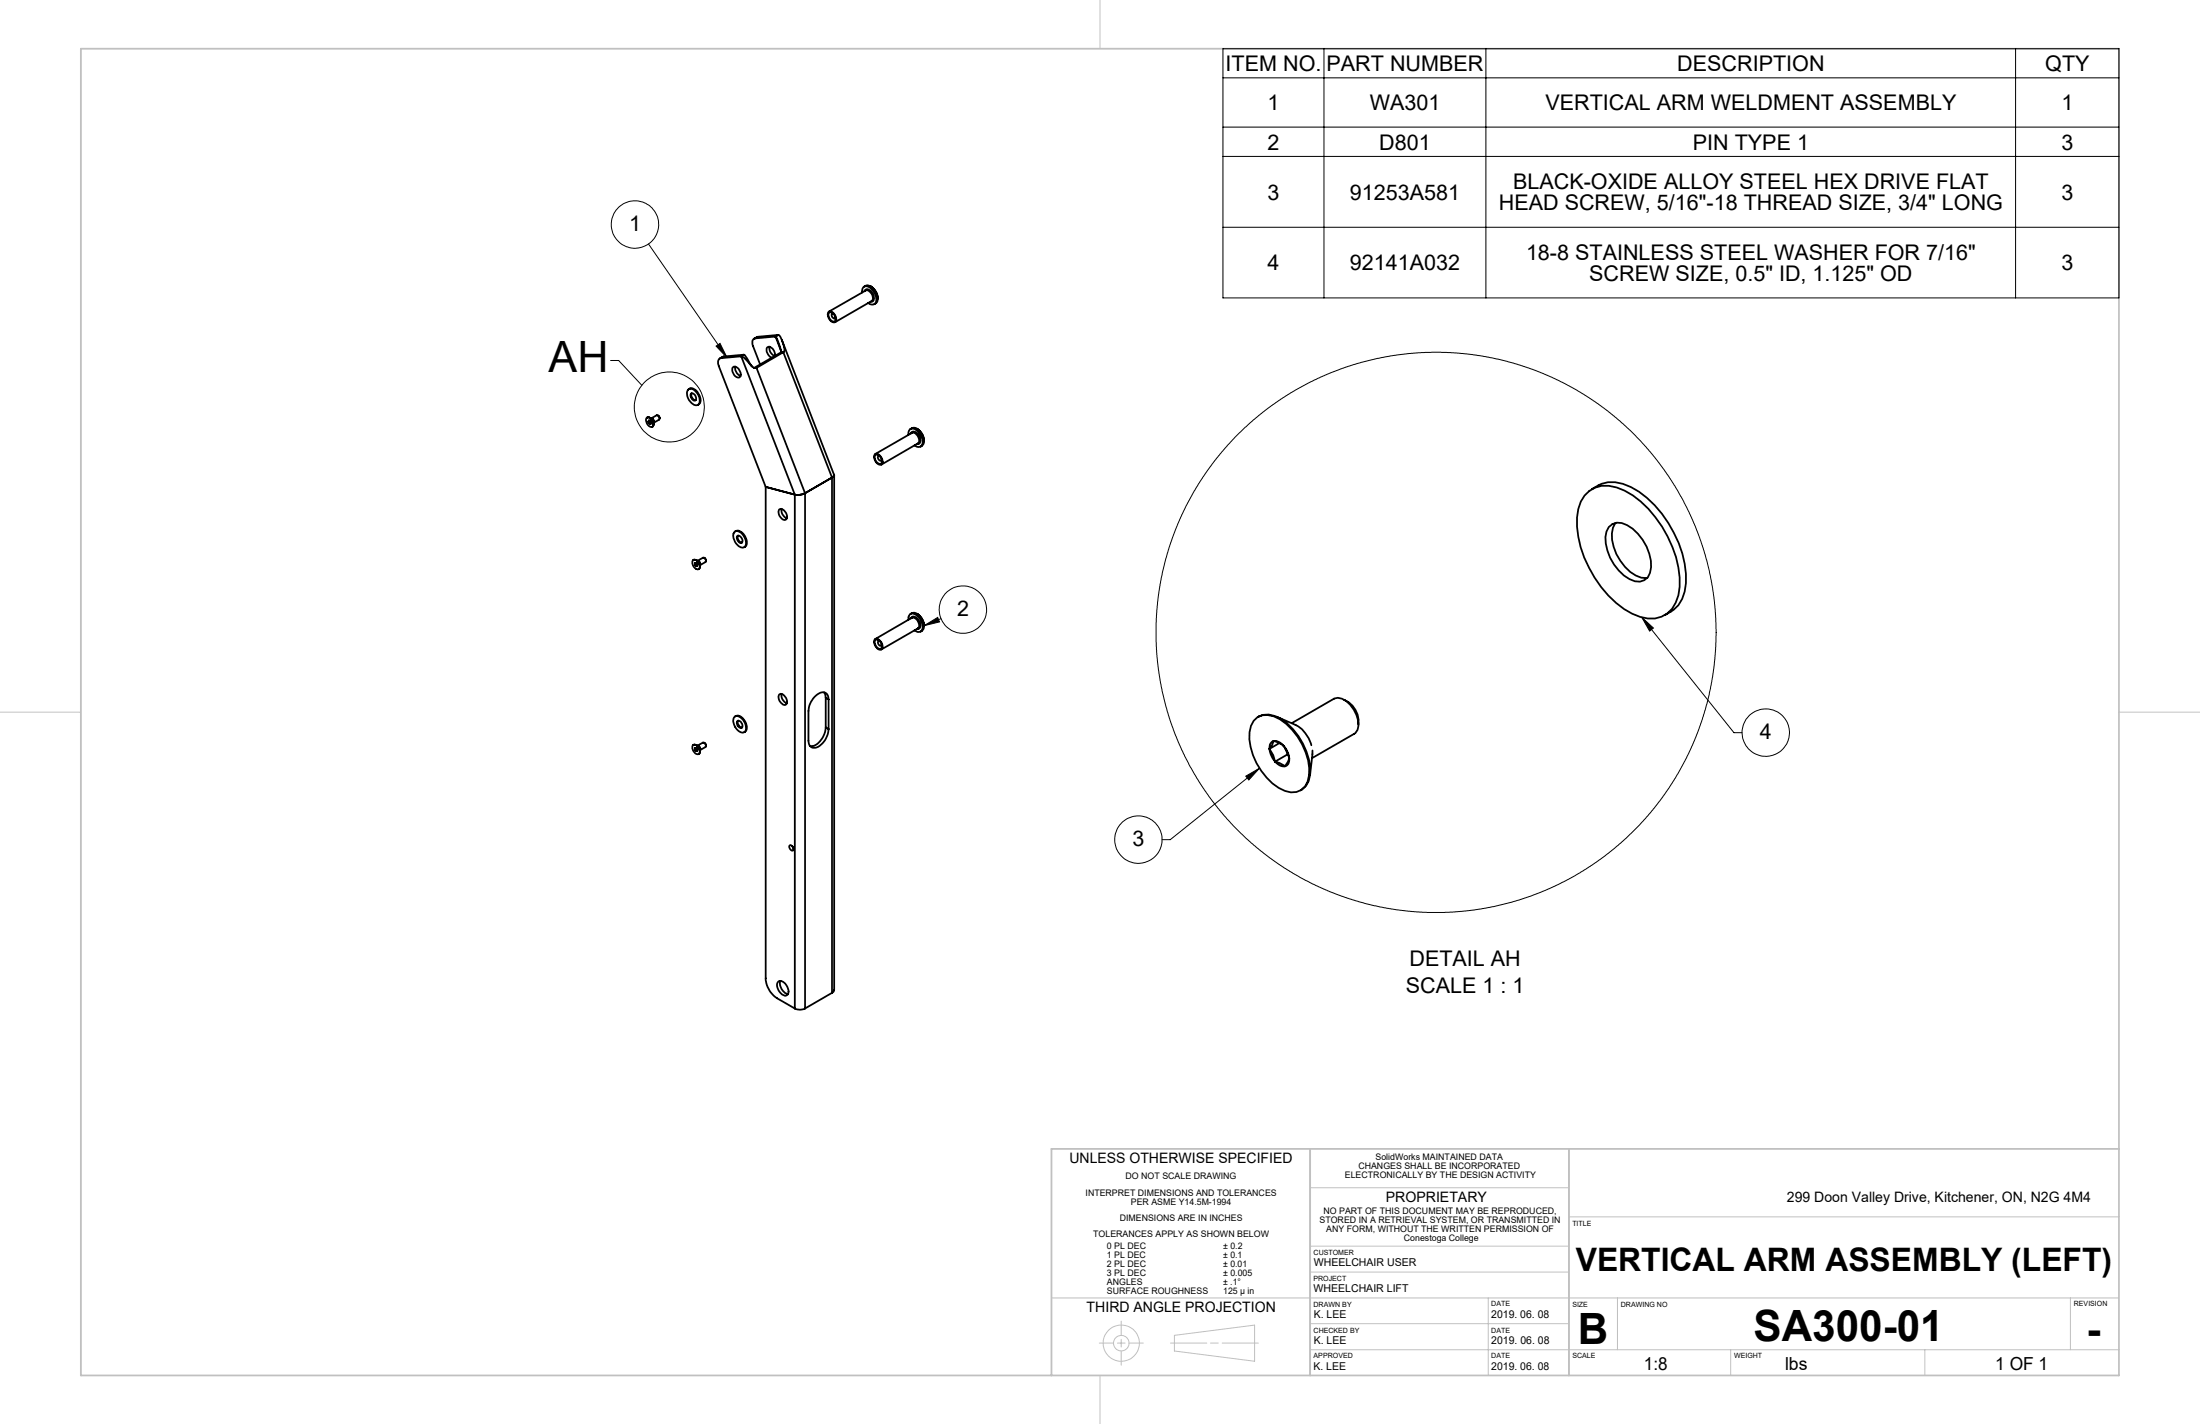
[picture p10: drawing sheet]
<svg xmlns="http://www.w3.org/2000/svg" width="432mm" height="279mm" viewBox="0 0 432 279" stroke-linecap="round" stroke-linejoin="round" font-family="sans-serif">
<g fill="none" stroke="#c0c0c0" stroke-width=".2">
<path d="M215.9 0v9.6M0 139.7h15.9M415.9 139.7h15.9M206.4 225.4v44.5M257.1 233h50.8M257.1 225.4v44.5M307.9 238.8h108M307.9 225.4v44.5M206.4 254.7h209.5M220.1 259.2v2.8M257.1 249.6h50.8M257.1 244.5h50.8"/>
<path d="M257.1 259.7h50.8M292.1 254.7v15.2M317.5 254.7v10.1M406.4 254.7v10.1M215.8 263.5h2.7M215.9 269.9v9.5M219.3 263.5h1.5M220.1 262.8v1.5M220.1 265.1v2.8M221.6 263.5h2.8M229.7 263.5h7.2M230.5 262l15.7-2v7.1l-15.7-2z"/>
<path d="M237.6 263.5h1.5M239.9 263.5h7.1M257.1 264.8h158.8M339.7 264.8v5.1M377.8 264.8v5.1"/>
<circle cx="220.1" cy="263.5" r="3.6"/>
<circle cx="220.1" cy="263.6" r="1.53"/>
</g>
<path d="M15.9 9.6h400v260.3h-400zM257.1 225.4v44.5M307.9 225.4v44.5M415.9 225.4h-209.5v44.5" fill="none" stroke="#c0c0c0" stroke-width=".35"/>
<g fill="none" stroke="#000" stroke-width=".2">
<path d="M240 9.6h175.9v48.9h-175.9zM240 15.3h175.9M259.9 9.6v48.9M291.6 9.6v48.9M395.6 9.6v48.9M240 24.9h175.9M240 30.7h175.9M127.3 47.9l15.4 22.3M240 44.6h175.9M119.8 70.7h1.6l4.6 4.9M140.5 67.9l.8-.5 1.4 2.8zM181.4 122.8l2.6-1.7 .4 .9z"/>
<path d="M184.7 121.4l-3.3 1.4M322.2 121.1l18.1 22.7h1.6M322.2 121.1l2.3 2.1-.7 .6zM244.5 152.3l2.7-1.6-2.1 2.3zM247.2 150.7l-17.5 14h-1.6"/>
<circle cx="124.6" cy="44.1" r="4.7"/>
<circle cx="131.4" cy="79.9" r="6.9"/>
<circle cx="189" cy="119.6" r="4.6"/>
<circle cx="281.9" cy="124.1" r="55"/>
<circle cx="346.6" cy="143.7" r="4.6"/>
<circle cx="223.4" cy="164.7" r="4.7"/>
</g>
<path d="M140.5 67.9l.8-.5 1.4 2.8zM181.4 122.8l2.6-1.7 .4 .9zM322.2 121.1l2.3 2.1-.7 .6zM244.5 152.3l2.7-1.6-2.1 2.3z" fill="#000"/>
<g fill="none" stroke="#000" stroke-width=".35">
<path d="M169.2 57.4a.96 .96 0 0 1 .5-1.2 .96 .96 0 0 1 1.2 .4 2.51 2.51 0 0 1 .9 2.9 1.04 1.04 0 0 1-1.4-.1M169.6 56.2a1.5 1.5 0 0 1 2.2 .8 1.78 1.78 0 0 1 .1 2.5l-.3 .2M169.7 57.1a.65 .65 0 0 1 .5-.4 .65 .65 0 0 1 .7 .3 1.61 1.61 0 0 1 .4 2.1l-.4 .1M170.9 56.2a2.85 2.85 0 0 1 1.4 2.4M135 76.5a1.13 1.13 0 0 1 1.7 .5 1.7 1.7 0 0 1 .2 2.5 2.08 2.08 0 0 1-2-2l-.1-.5zM135.2 76.3a1.52 1.52 0 0 1 2 1.1 1.36 1.36 0 0 1-.2 2M135.6 77.3a.81 .81 0 0 1 .9 .3 .81 .81 0 0 1-.1 1 1.05 1.05 0 0 1-.8-1.3zM135.8 77.2a.98 .98 0 0 0 .8 1.3M141.5 70.3a1.01 1.01 0 0 0-.4 1.5l9.2 23.7M142 70l-.7 .3M142 70l-.5 .3M143.8 72.2a.83 .83 0 0 1 1.3 .5 .8 .8 0 0 1 .3 .8 .8 .8 0 0 1-.5 .6 1.7 1.7 0 0 1-1.1-1.9z"/>
<path d="M144.3 71.9a1.76 1.76 0 0 0 1 1.9M145.4 69.9h.1M145.4 69.9l-3.9 .4M145.5 69.9l.5 .3 1.4 1.4a1.02 1.02 0 0 0 1.1 .6M145.5 69.9l10.5 27.1M145.9 69.6h.1M145.9 69.6l-3.9 .4M145.9 69.6l-.5 .3M146 69.6l1.7 2.4M146 69.6l-.5 .3M148.5 72.2h-.4M148.5 72.2l9.5 24.6"/>
<path d="M148.8 66.1h-.2M148.8 66.1l-.8 .4M151 68.1a1.68 1.68 0 0 0 1 1.8M152.1 69.8a1.54 1.54 0 0 0-1.3-1.7 1.02 1.02 0 0 0 0 1.5l.7 .6M152.1 66h.1M152.1 66l-3.9 .4a.87 .87 0 0 0-.5 1.3l1.5 3.8M152.2 66l.3 .6a5.1 5.1 0 0 1 .8 2.5M152.2 66l1.1 2.9M152.7 65.7h.1M152.7 65.7l-3.9 .4M152.7 65.7l-.6 .3M152.8 65.7l.1 .1a5.8 5.8 0 0 1 1.1 3l-.3 .3"/>
<path d="M152.8 65.7l-.6 .3M153.3 69.1l-5.3 3.1M153.5 66.7l10.2 26.5-.4 .5M153.7 69.1l-5.2 3.1M153.7 69.1h-.4M153.7 69.1l9.6 24.6M162.6 61.2a1.17 1.17 0 0 1 1.5 1.3 .57 .57 0 0 1-.2 .7 .57 .57 0 0 1-.8-.2 1.56 1.56 0 0 1-.5-1.8zM162.7 61.1l7.2-4.1a1.41 1.41 0 0 1 1.4 1.7l-.2 .4-7.2 4.1M162.7 61.3a1.12 1.12 0 0 1 1.1 .6 1.12 1.12 0 0 1 0 1.2 1.21 1.21 0 0 1-1.1-1.8zM163.6 61.6h-.1a.37 .37 0 0 0-.3 .3 .37 .37 0 0 0 .2 .4l.4 .2 .2-.3M126.9 82a1.07 1.07 0 0 1 1.4 1.2 .54 .54 0 0 1-.4 .6 .54 .54 0 0 1-.7-.4 1.33 1.33 0 0 1-.3-1.4zM127 81.9a1.2 1.2 0 0 1 1.3 1.3"/>
<path d="M127.3 82.7l.1 .3M127.4 82.5l.2 .2M127.4 82.5l-.1 .2M127.4 83l.3 .1M127.5 81.9l.4 .2M127.5 82.6l-.2 .1M127.6 82.7l.2 .2M127.7 82.7v.1l-.3 .2M127.8 82.9l-.1 .2M127.8 82.1l1.1-.6a.55 .55 0 0 1 .5 .3 .55 .55 0 0 1 0 .5l-1.1 .6a.63 .63 0 0 0-.5-.8zM127.9 82.1l.4 .5M127.9 82.1l.4 .4v.9"/>
<path d="M128.3 83.2l-.2 .5M129.1 81.5l.3 .3 .1 .3M150.3 95.5v96.4a5.1 5.1 0 0 0 2.2 4l3.5 2M150.3 95.5l5.7 1.5M152.9 100a1.13 1.13 0 0 1 1.5 1 .64 .64 0 0 1-.2 1 .64 .64 0 0 1-.9-.4 1.48 1.48 0 0 1-.4-1.6zM153.4 99.9a1.65 1.65 0 0 0 1 1.8M156 97v100.9M158 96.8h-.2a2.57 2.57 0 0 1-1.8 .2M158 96.8v101.1M163.3 93.7l-5.3 3.1M163.3 93.7v101.1M163.7 93.2v101l-.1 .4-.3 .2"/>
<path d="M171.8 89.1a1.39 1.39 0 0 1 1.2 2.1 1.4 1.4 0 0 1-1.3-2zM171.8 89.3a1.13 1.13 0 0 1 1.3 1.4 .5 .5 0 0 1-.5 .3 .5 .5 0 0 1-.4-.2 1.29 1.29 0 0 1-.4-1.5zM171.8 89.1l7.2-4.2a1.28 1.28 0 0 1 1.4 1.4v.3l-.2 .4-7.2 4.2M172.6 89.5a.47 .47 0 0 0-.2 .6 .47 .47 0 0 0 .6 .2v-.1M178.3 85.3a.95 .95 0 0 1 .5-1.2 .95 .95 0 0 1 1.2 .4 2.74 2.74 0 0 1 .9 2.8 .92 .92 0 0 1-1.4 .1M178.7 84.2a1.34 1.34 0 0 1 2 .5 2.01 2.01 0 0 1 .3 2.8l-.3 .1M178.8 85.1a.64 .64 0 0 1 .5-.5 .64 .64 0 0 1 .7 .4 1.61 1.61 0 0 1 .4 2.1h-.4M180 84.1a2.76 2.76 0 0 1 1.4 2.4M311 97.2a5.5 5.5 0 0 1 6.3-1.6 17.7 17.7 0 0 1 8.9 7.7 19.2 19.2 0 0 1 3.2 13.5 5.5 5.5 0 0 1-7.5 4.2 18.4 18.4 0 0 1-10-9.6 17.9 17.9 0 0 1-2.1-11.5l.5-1.5zM312.5 96a6.7 6.7 0 0 1 7.6-.4 21.9 21.9 0 0 1 10.6 15 10.7 10.7 0 0 1-1.3 8.1l-.9 1-1.8 1M136.1 109.9h.1M136.1 109.9a1.19 1.19 0 0 1 1 1.8 1.17 1.17 0 0 1-1-1.8z"/>
<path d="M136.1 109.9a1.2 1.2 0 0 1 1.1 1.8M136.4 110.8l.2 .3M136.4 110.5h.2M136.4 110.5v.3M136.6 109.9a.99 .99 0 0 1 .8 1.4M136.6 110.5l.2 .3M136.8 111l-.2 .1M136.8 110.7l-.1-.1-.3 .2M136.8 110.8v.2M136.8 110.9l-.2 .2M136.9 110l1.1-.6a.55 .55 0 0 1 .5 .9l-1.1 .6M136.9 110a.62 .62 0 0 1 .5 .8"/>
<path d="M137.1 111.7h.1M138.2 109.4l.3 .4 .1 .3M144.1 104.4a1.37 1.37 0 0 1 1.9 .9 1.46 1.46 0 0 1-.1 2.1 2.28 2.28 0 0 1-2-2.5zM144.3 104.3a1.57 1.57 0 0 1 2 1.1 1.35 1.35 0 0 1-.2 2M144.7 105.2a.82 .82 0 0 1 1 1 .4 .4 0 0 1-.3 .4 .4 .4 0 0 1-.4-.3l-.3-.5zM144.9 105.1a1.06 1.06 0 0 0 .7 1.4M315.8 103.4a2.69 2.69 0 0 1 3.6-.4 9.6 9.6 0 0 1 4.7 8.3 2.64 2.64 0 0 1-1.4 2.5 2.64 2.64 0 0 1-2.9-.2 9.7 9.7 0 0 1-4.7-8.2l.2-1.1zM317.1 102.6a4.1 4.1 0 0 0-.7 3.3 10 10 0 0 0 4.7 7l1 .4 1.2 .1M152.9 136.3a.79 .79 0 0 1 1.2 .4 1.01 1.01 0 0 1 0 1.6 1.53 1.53 0 0 1-1.2-2zM153.4 136.2a1.65 1.65 0 0 0 1 1.8M161.7 135.9l.4 1M162.1 136.9v5.8"/>
<path d="M162.1 136.9l.5 .3M162.6 137.2a1.22 1.22 0 0 0-.6-1.3 1.22 1.22 0 0 0-1.5 .3 4.3 4.3 0 0 0-1.8 3.3v5.8a1.28 1.28 0 0 0 .8 1.4 1.28 1.28 0 0 0 1.5-.5 4.4 4.4 0 0 0 1.6-3.1M162.6 137.2v5.9M171.7 125.4a1.13 1.13 0 0 1 1.5 1.1 .64 .64 0 0 1-.2 .9 .64 .64 0 0 1-.9-.3 1.48 1.48 0 0 1-.4-1.7zM171.8 125.6a1.11 1.11 0 0 1 1.3 1.4 .55 .55 0 0 1-.5 .3 .55 .55 0 0 1-.6-.4 1.17 1.17 0 0 1-.2-1.3zM172.6 125.8a.34 .34 0 0 0-.3 .2 .34 .34 0 0 0 .1 .4l.4 .3h.1l.1-.2M178.3 121.6a.93 .93 0 0 1 .4-1.1 .93 .93 0 0 1 1.1 .2 2.79 2.79 0 0 1 1.1 3 .97 .97 0 0 1-1.4 0M178.7 120.5a1.53 1.53 0 0 1 2.2 .9 1.91 1.91 0 0 1 .1 2.4l-.3 .1M178.8 121.4a.72 .72 0 0 1 .7-.4 .72 .72 0 0 1 .6 .5 1.46 1.46 0 0 1 .3 1.9h-.4M179 121.2h.1M179 121.2a1.43 1.43 0 0 1 1.2 2.1M179 121.2l-7.2 4.2"/>
<path d="M180 120.4l.1 .1a2.9 2.9 0 0 1 1.3 2.3M180.2 123.3h.1M180.2 123.3l-7.2 4.1M263.8 137.3a4.7 4.7 0 0 1 2.8 4.9M136 146.2a1.15 1.15 0 0 1 1.3 1.4 .63 .63 0 0 1-.6 .4 .63 .63 0 0 1-.6-.6l-.2-.5zM136.1 146.2h.1M136.1 146.2a1.17 1.17 0 0 1 1.1 1.8M136.4 146.9l.1 .3M136.5 147.2l.2 .2M136.5 146.8l.3 .1M136.5 146.8l-.1 .1M136.6 146.2l.7 .3 .1 .6"/>
<path d="M136.6 146.8l-.2 .1M136.7 146.9l.1 .1M136.8 146.9v.3M136.8 147h.1M136.8 147l-.3 .2M136.8 147.2l-.1 .2M136.9 146.3l1.1-.6a.59 .59 0 0 1 .5 .9l-1.1 .6v-.2M136.9 146.3a.63 .63 0 0 1 .5 .7M137.1 148h.1M137.4 147.1v.5M138.2 145.7l.3 .4 .1 .2M144.1 140.7a1.11 1.11 0 0 1 1.6 .4 2.2 2.2 0 0 1 .5 2.4 1.24 1.24 0 0 1-1.7-.6 1.94 1.94 0 0 1-.4-2.2z"/>
<path d="M144.3 140.6a1.38 1.38 0 0 1 1.9 .9 1.66 1.66 0 0 1 0 2.1l-.1 .1M144.7 141.5a.87 .87 0 0 1 .9 .4 .87 .87 0 0 1-.1 .9 .95 .95 0 0 1-.8-1.3zM144.9 141.4a1.03 1.03 0 0 0 .7 1.3M162.1 142.7a4 4 0 0 1-2.6 3.7h-.5M162.1 142.7l.5 .4M246.1 141.4a3.3 3.3 0 0 1 3.9-.9 12.4 12.4 0 0 1 6.9 11.6 3.3 3.3 0 0 1-4.7 3.1 12.4 12.4 0 0 1-6.9-11.5l.2-1.3zM246.9 140.7a3.6 3.6 0 0 1 3.3-.2 12.3 12.3 0 0 1 6.7 8.6 6.2 6.2 0 0 1-.6 5.1l-1 .9M249.2 146.9a4.8 4.8 0 0 0 1.1 2.5M249.2 146.9l.7 1.3 .4 1.2M250 145.4a2.33 2.33 0 0 1 1.9 .9M250 145.4a1.35 1.35 0 0 0-.8 1.5M250 145.4l.8 .2 1.1 .7"/>
<path d="M250 145.4l-.3 .8-.5 .7M250.3 149.4a2.16 2.16 0 0 0 1.9 1M250.3 149.4l.8 .3 1.1 .7M250.5 140.6l3.8 1.6a6.5 6.5 0 0 1 3.1 4M251.1 145.8l-1.9 1.1M251.9 146.3a4.5 4.5 0 0 1 1.1 2.5M251.9 146.3l.7 1.1 .4 1.4M252.2 146.8l.6 1.2-2.5 1.4M253 148.8a1.27 1.27 0 0 1-.8 1.6M253 148.8l-.8 1.6M253.5 141.9l8.3-4.8a2.16 2.16 0 0 1 2.4 .4 5.7 5.7 0 0 1 2.3 5.7l-.7 .8-8.3 4.8M257.6 147.2l-.5 4.8"/>
<path d="M154.9 165.9a.59 .59 0 0 1 .7 .2 .59 .59 0 0 1 .1 .6 .38 .38 0 0 1-.4 .2 .38 .38 0 0 1-.3-.4zM155.5 166l.2 .4M152.7 192.7a1.17 1.17 0 0 1 1.7 .7 1.3 1.3 0 0 1-.2 2 2.02 2.02 0 0 1-1.5-2.7zM153.2 192.5a2.1 2.1 0 0 0 1.5 2.5M156 197.9a2.17 2.17 0 0 0 2 0M163.3 194.8l-5.3 3.1"/>
</g>
<g font-size="8.5">
<text x="107.7" y="73.1">AH</text>
<text x="309.7" y="263.8">B</text>
<text x="344.2" y="263.2">SA300-01</text>
<text x="409.5" y="263.7">-</text>
</g>
<text font-size="6.3" x="309.3" y="249.3">VERTICAL ARM ASSEMBLY (LEFT)</text>
<g font-size="4.2">
<text x="240.5" y="14">ITEM NO.</text>
<text x="260.4" y="14">PART NUMBER</text>
<text x="329.2" y="14">DESCRIPTION</text>
<text x="401.4" y="14">QTY</text>
<text x="248.8" y="21.7">1</text>
<text x="268.8" y="21.7">WA301</text>
<text x="303.3" y="21.7">VERTICAL ARM WELDMENT ASSEMBLY</text>
<text x="404.6" y="21.7">1</text>
<text x="248.8" y="29.4">2</text>
<text x="270.7" y="29.4">D801</text>
<text x="332.3" y="29.4">PIN TYPE 1</text>
<text x="404.6" y="29.4">3</text>
<text x="248.8" y="39.2">3</text>
<text x="265" y="39.2">91253A581</text>
<text x="294.2" y="41.3">HEAD SCREW, 5/16&quot;-18 THREAD SIZE, 3/4&quot; LONG</text>
<text x="297" y="37.1">BLACK-OXIDE ALLOY STEEL HEX DRIVE FLAT</text>
<text x="404.6" y="39.2">3</text>
<text x="123.5" y="45.4">1</text>
<text x="248.8" y="53.1">4</text>
<text x="265" y="53.1">92141A032</text>
<text x="299.5" y="50.9">18-8 STAINLESS STEEL WASHER FOR 7/16&quot;</text>
<text x="404.6" y="53.1">3</text>
<text x="311.9" y="55.2">SCREW SIZE, 0.5&quot; ID, 1.125&quot; OD</text>
<text x="187.8" y="121">2</text>
<text x="345.4" y="145.1">4</text>
<text x="222.3" y="166.1">3</text>
<text x="276.6" y="189.6">DETAIL AH</text>
<text x="275.9" y="194.8">SCALE 1 : 1</text>
</g>
<g font-size="3.5">
<text x="322.7" y="268.9">1:8</text>
<text x="350.4" y="268.9">lbs</text>
<text x="391.6" y="268.9">1 OF 1</text>
</g>
<g font-size="2.8">
<text x="209.9" y="228.2">UNLESS OTHERWISE SPECIFIED</text>
<text x="272" y="235.8">PROPRIETARY</text>
<text x="350.7" y="235.8">299 Doon Valley Drive, Kitchener, ON, N2G 4M4</text>
<text x="213.3" y="257.5">THIRD ANGLE PROJECTION</text>
</g>
<g font-size="2.1">
<text x="257.9" y="248.5">WHEELCHAIR USER</text>
<text x="257.8" y="253.5">WHEELCHAIR LIFT</text>
<text x="257.8" y="263.7">K. LEE</text>
<text x="257.9" y="258.6">K. LEE</text>
<text x="292.7" y="258.6">2019. 06. 08</text>
<text x="292.7" y="263.7">2019. 06. 08</text>
<text x="257.8" y="268.8">K. LEE</text>
<text x="292.7" y="268.7">2019. 06. 08</text>
</g>
<g font-size="1.8">
<text x="270" y="227.7">SolidWorks MAINTAINED DATA</text>
<text x="220.9" y="231.4">DO NOT SCALE DRAWING</text>
<text x="264" y="231.2">ELECTRONICALLY BY THE DESIGN ACTIVITY</text>
<text x="266.6" y="229.4">CHANGES SHALL BE INCORPORATED</text>
<text x="213.1" y="234.7">INTERPRET DIMENSIONS AND TOLERANCES</text>
<text x="219.8" y="239.7">DIMENSIONS ARE IN INCHES</text>
<text x="222" y="236.5">PER ASME Y14.5M-1994</text>
<text x="259" y="240">STORED IN A RETRIEVAL SYSTEM, OR TRANSMITTED IN</text>
<text x="259.8" y="238.2">NO PART OF THIS DOCUMENT MAY BE REPRODUCED,</text>
<text x="214.6" y="242.7">TOLERANCES APPLY AS SHOWN BELOW</text>
<text x="217.3" y="245">0 PL DEC</text>
<text x="240.1" y="245">± 0.2</text>
<text x="260.3" y="241.7">ANY FORM, WITHOUT THE WRITTEN PERMISSION OF</text>
<text x="275.6" y="243.5">Conestoga College</text>
<text x="217.3" y="246.8">1 PL DEC</text>
<text x="217.3" y="248.5">2 PL DEC</text>
<text x="217.3" y="250.3">3 PL DEC</text>
<text x="240.1" y="246.7">± 0.1</text>
<text x="240.1" y="248.5">± 0.01</text>
<text x="240.1" y="250.3">± 0.005</text>
<text x="217.3" y="252">ANGLES</text>
<text x="217.3" y="253.8">SURFACE ROUGHNESS</text>
<text x="240.1" y="252">± .1°</text>
<text x="240.1" y="253.8">125 µ in</text>
</g>
<g font-size="1.4">
<text x="308.6" y="240.5">TITLE</text>
<text x="257.8" y="251.3">PROJECT</text>
<text x="257.8" y="246.2">CUSTOMER</text>
<text x="257.8" y="256.4">DRAWN BY</text>
<text x="292.7" y="256.3">DATE</text>
<text x="308.6" y="256.4">SIZE</text>
<text x="318.1" y="256.4">DRAWING NO</text>
<text x="407.1" y="256.3">REVISION</text>
<text x="257.8" y="261.5">CHECKED BY</text>
<text x="292.7" y="261.5">DATE</text>
<text x="257.8" y="266.5">APPROVED</text>
<text x="292.7" y="266.5">DATE</text>
<text x="308.6" y="266.5">SCALE</text>
<text x="340.4" y="266.5">WEIGHT</text>
</g>
</svg>
